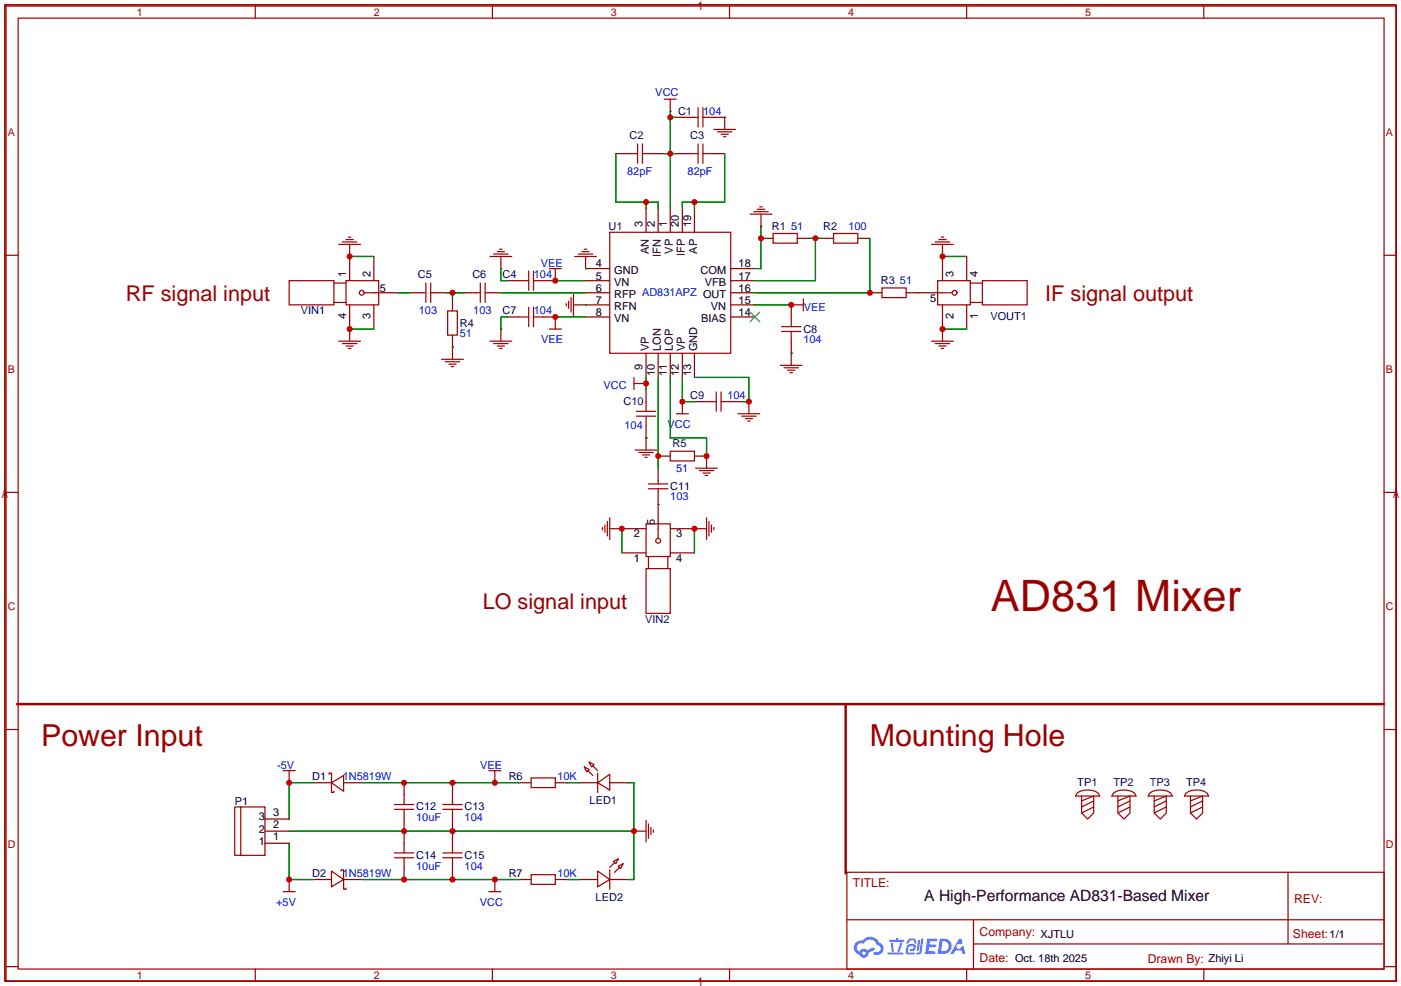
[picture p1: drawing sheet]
<svg xmlns="http://www.w3.org/2000/svg" width="294mm" height="207mm" viewBox="0 0 294 207" stroke-linecap="round" stroke-linejoin="round" font-family="sans-serif">
<g fill="none" stroke="#a10000" stroke-width=".25">
<path d="M1 1h292.1v205h-292.1zM1.3 1.3h291.8v204.7h-291.8zM3.8 3.8h286.8v199.7h-286.8zM53.6 1.3v2.5M103.4 1.3v2.5M153.2 1.3v2.5M202.9 1.3v2.5M252.7 1.3v2.5M131.8 32.3h2.1M133.9 30.2v4.1M134.9 32.3h2M134.9 30.2v4.1"/>
<path d="M139.4 20.8h2.6M140.7 20.8v2.6M144.5 32.3h2.1M144.5 24.6h2.1M146.6 22.6v4.1M146.6 30.2v4.1M147.6 32.3h2M147.6 22.6v4.1M147.6 30.2v4.1M147.6 24.6h2M149.9 27.2h4.5M150.6 27.7h3.1"/>
<path d="M151.4 28.2h1.5M151.9 28.7h.5M152.1 24.6v2.6M1.3 53.6h2.5M60.7 58.9h9.4v5.1h-9.4zM70.1 59.4h2.5M71.1 51.3h4.6M71.9 50.8h3M72.6 58.9h6.9v5.1h-6.9zM72.6 50.3h1.6M73.2 49.8h.5M73.4 51.3v2.5"/>
<path d="M89.4 59.4v4.1M90.4 59.4v4.1M100.8 59.4v4.1M101.9 59.4v4.1M102.9 53.8h4.5M103.6 53.3h3.1M104.4 52.8h1.5M104.9 52.3h.5M105.2 53.8v2.6M109 58.9h2M111 56.9v4.1M112 56.9v4.1"/>
<path d="M112 58.9h2M115.3 56.4h2.6M116.6 56.4v2.5M120.6 53.8h4.6M121.4 53.3h3.1M122.2 52.8h1.5M122.7 52.3h.5M122.9 53.8v2.6M128 48.8h25.4v25.4h-25.4zM157.5 45h4.6M158.2 44.4h3.1M159 43.9h1.5"/>
<path d="M159.5 43.4h.5M159.8 45v2.5M162.3 49h5.1v2.1h-5.1zM175 49h5.1v2.1h-5.1zM195.6 51.3h4.6M196.3 50.8h3.1M196.8 58.9h6.9v5.1h-6.9zM197.1 50.3h1.5M197.6 49.8h.5M197.9 51.3v2.5M203.7 59.4h2.5M206.2 58.9h9.4v5.1h-9.4z"/>
<path d="M290.6 53.6h2.5M70.1 63.5h2.5M71.1 71.6h4.6M71.9 72.1h3M72.6 72.6h1.6M73.2 73.2h.5M73.4 69.1v2.5M76.5 61.5h2M88.6 61.5h.8M90.4 61.5h.8M92.7 75.4h4.6M93.5 75.9h3"/>
<path d="M94 65.3h2v5.1h-2zM94.2 76.5h1.6M94.7 77h.5M95 72.9v2.5M100.1 61.5h.7M101.9 61.5h.7M102.9 71.6h4.5M103.6 72.1h3.1M104.4 72.6h1.5M104.9 73.2h.5M105.2 69.1v2.5M109 66.5h2"/>
<path d="M111 64.5v4.1M112 64.5v4.1M112 66.5h2M115.3 69.1h2.6M116.6 66.5v2.6M118.9 63.8v.5M119.4 63.2v1.6M119.9 62.5v3M120.4 64h2.5M120.4 61.7v4.6M133.1 79.2v2.6M163.8 76.7h4.6"/>
<path d="M164.1 68.6h4M164.1 69.6h4M164.6 77.2h3M165.4 77.7h1.5M165.9 78.2h.5M166.1 64h2.6M166.1 66.5v2.1M166.1 69.6v2M166.1 74.2v2.5M168.7 62.7v2.6M185.2 60.5h5v2h-5zM195.6 71.6h4.6"/>
<path d="M196.3 72.1h3.1M197.1 72.6h1.5M197.6 73.2h.5M197.9 61.5h2M197.9 69.1v2.5M203.7 63.5h2.5M133.1 80.5h2.5M133.3 94.5h4.6M133.6 86.4h4.1M133.6 87.4h4.1M134.1 95h3.1M134.9 95.5h1.5"/>
<path d="M135.4 96h.5M135.6 84.3v2.1M135.6 87.4v2M135.6 91.9v2.6M140.7 94.7h5.1v2.1h-5.1zM142 86.9h2.5M143.3 84.3v2.6M146 98.3h4.6M146.8 98.8h3.1M147.6 99.3h1.5M148.1 99.8h.5M148.3 84.3h2.1"/>
<path d="M148.3 95.8v2.5M150.4 82.3v4.1M151.4 84.3h2M151.4 82.3v4.1M154.9 86.9h4.6M155.7 87.4h3M156.5 87.9h1.5M157 88.4h.5M157.2 84.3v2.6M1.3 103.4h2.5M126.5 110.7v.6M127 110.2v1.6"/>
<path d="M127.5 109.5v3M128 111h2.6M128 108.7v4.6M135.6 119.4h5.1v9.4h-5.1zM135.6 110h5.1v6.8h-5.1zM136.1 116.8v2.6M136.1 102.6h4.1M136.1 101.6h4.1M138.2 100.8v.8M138.2 102.6v.8M138.2 111v2M140.2 116.8v2.6"/>
<path d="M145.8 111h2.5M148.3 108.7v4.6M148.8 109.5v3M149.4 110.2v1.6M149.9 110.7v.6M290.6 103.4h2.5M1.3 153.2h2.5M290.6 153.2h2.5M59.4 161.8h2.6M60.7 161.8v2.5M69.1 162.6v-.3h.5v4.1h.5v-.3M69.6 164.3l2.5-1.5v3.3z"/>
<path d="M82.8 169.9h4.1M82.8 168.9h4.1M82.8 179.1h4.1M84.8 166.9v2M84.8 169.9v2.1M84.8 177v2.1M93 169.9h4M93 168.9h4M93 179.1h4M95 166.9v2M95 169.9v2.1M95 177v2.1"/>
<path d="M102.6 161.8h2.6M103.9 161.8v2.5M111.5 163.3h5.1v2.1h-5.1zM122.7 161l1 .5-.5 .6zM123.4 161.8l1.1 1M123.7 160l1 .5-.5 .5zM124.5 160.8l1 1M125.5 164.3l2.5-1.7v3.3zM125.5 162.3v4.1M133.1 174.5h2.5M135.6 172.2v4.6M136.1 173v3"/>
<path d="M136.7 173.7v1.6M137.2 174.2v.6M226.1 166.5a4.1 4.1 0 0 1 4.5 0l.3 .6h-5.1zM227.1 167.1v3.6l1.2 1.3 1.3-1.3v-3.6l-2.5 1M229.6 168.1l-2.5 1.3M229.6 169.4l-2.5 1.3M233.7 166.5a4.1 4.1 0 0 1 4.5 0l.3 .6h-5.1zM234.7 167.1v3.6l1.3 1.3 1.2-1.3v-3.6l-2.5 1M237.2 168.1l-2.5 1.3M237.2 169.4l-2.5 1.3M241.3 166.5a4.1 4.1 0 0 1 4.5 0l.3 .6h-5.1zM242.3 167.1v3.6l1.3 1.3 1.3-1.3v-3.6l-2.6 1"/>
<path d="M244.9 168.1l-2.6 1.3M244.9 169.4l-2.6 1.3M249 166.5a4.1 4.1 0 0 1 4.4 0l.3 .6h-5zM249.9 167.1v3.6l1.3 1.3 1.3-1.3v-3.6l-2.6 1M252.5 168.1l-2.6 1.3M252.5 169.4l-2.6 1.3M59.4 187.2h2.6M60.7 184.7v2.5M69.6 182.9l2.5 1.8-2.5 1.5zM71.6 182.9v-.3h.5v4.1h.5v-.3M82.8 180.1h4.1M84.8 180.1v2"/>
<path d="M93 180.1h4M95 180.1v2M102.6 187.2h2.6M103.9 184.7v2.5M111.5 183.6h5.1v2.1h-5.1zM125.5 182.9l2.5 1.8-2.5 1.5zM128 182.6v4.1M128.8 180.8l1-.5-.5 1.1zM129 181.1l-1 1M129.8 181.9l1-.5-.5 1zM130 182.1l-1 1M177.8 183.1h112.8v20.4h-112.8z"/>
<path d="M177.8 193.1h112.7M204.4 198.2h86.1M204.4 193.1v10.2M270.4 183.2v15M1.3 202.9h2.5M53.6 203.5v2.5M103.4 203.5v2.5M153.2 203.5v2.5M202.9 203.5v2.5M252.7 203.5v2.5M290.6 202.9h2.5"/>
<circle cx="75.9" cy="61.5" r=".51"/>
<circle cx="200.4" cy="61.5" r=".51"/>
<circle cx="138.2" cy="113.5" r=".51"/>
</g>
<g fill="none" stroke="#870000" stroke-width=".25">
<path d="M129.3 32.3h2.5M136.9 32.3h2.5M140.7 23.4h.1M142 32.3h2.5M142 24.6h2.5M149.6 32.3h2.5M149.6 24.6h2.5M152.1 24.6h.1M73.4 53.8h.1M73.4 53.8v5.1M78.5 53.8v5.1M105.2 56.4h.1"/>
<path d="M106.4 58.9h2.6M114 58.9h2.6M116.6 58.9h.1M122.9 56.4h.1M122.9 56.4h5.1M122.9 58.9h5.1M135.6 43.7v5.1M138.2 43.7v5.1M140.7 43.7v5.1M143.3 43.7v5.1M145.8 43.7v5.1M153.4 56.4h5.1"/>
<path d="M153.4 58.9h5.1M159.8 47.5h.1M159.8 50h2.5M167.4 50h2.5M172.5 50h2.5M180.1 50h2.5M197.9 53.8h.1M197.9 53.8v5.1M202.9 53.8v5.1M73.4 69.1h.1M73.4 64v5.1M78.5 64v5.1"/>
<path d="M78.5 61.5h5.1M86.1 61.5h2.5M91.2 61.5h2.5M95 72.9h.1M95 62.7v2.6M95 70.4v2.5M97.5 61.5h2.6M102.6 61.5h2.6M105.2 69.1h.1M106.4 66.5h2.6M114 66.5h2.6M116.6 66.5h.1"/>
<path d="M122.9 64h.1M122.9 61.5h5.1M122.9 64h5.1M122.9 66.5h5.1M135.6 74.2v5M138.2 74.2v5M140.7 74.2v5M143.3 74.2v5M145.8 74.2v5M153.4 61.5h5.1M153.4 64h5.1M153.4 66.5h5.1"/>
<path d="M166.1 64h.1M166.1 74.2h.1M166.1 64v2.5M166.1 71.6v2.6M182.6 61.5h2.6M190.2 61.5h7.7M197.9 69.1h.1M197.9 64v5.1M202.9 64v5.1M135.6 80.5h.1M135.6 91.9h.1M135.6 81.8v2.5"/>
<path d="M135.6 89.4v2.5M138.2 98.3v2.5M138.2 95.8h2.5M143.3 84.3h.1M145.8 84.3h2.5M145.8 95.8h2.5M148.3 95.8h.1M153.4 84.3h2.6M157.2 84.3h.1M130.6 111h.1M130.6 116.1h5M130.6 111h5"/>
<path d="M138.2 103.4v7.6M140.7 116.1h5.1M140.7 111h5.1M145.8 111h.1M60.7 164.3h.1M65.8 164.3h3.8M72.1 164.3h3.8M84.8 164.3v2.6M84.8 172v5M95 164.3v2.6M95 172v5M103.9 164.3h.1"/>
<path d="M109 164.3h2.5M116.6 164.3h2.5M121.7 164.3h3.8M128 164.3h3.8M133.1 174.5h.1M60.7 184.7h.1M65.8 184.7h3.8M72.1 184.7h3.8M84.8 182.1v2.6M95 182.1v2.6M103.9 184.7h.1M109 184.7h2.5"/>
<path d="M116.6 184.7h2.5M121.7 184.7h3.8M128 184.7h3.8"/>
</g>
<path d="M157.5 65.5l2 2.1M159.5 65.5l-2 2.1" fill="none" stroke="#3c3" stroke-width=".25"/>
<g fill="none" stroke="#008700" stroke-width=".25">
<path d="M129.3 32.3v10.1h8.9v1.3M139.4 32.3h2.6M140.7 23.4v20.3M140.7 24.6h1.3M152.1 24.6h.1M152.1 32.3v10.1h-8.8v1.3M73.4 53.8h5.1M105.2 56.4v2.5h1.2M116.6 58.9h6.3M122.9 56.4h.1M135.6 42.4v1.3M145.8 42.4v1.3"/>
<path d="M159.8 47.5v8.9h-1.3M169.9 50h2.6M171.2 50v8.9h-12.7M182.6 50v11.5h-24.1M197.9 53.8h5M73.4 69.1h5.1M83.6 61.5h2.5M93.7 61.5h3.8M95 72.9h.1M95 61.5v1.2M105.2 61.5h17.7M106.4 66.5h-1.2v2.6"/>
<path d="M116.6 66.5h6.3M122.9 64h.1M135.6 79.2v2.6M138.2 79.2v19.1M140.7 79.2v12.7h7.6v3.9M143.3 79.2v5.1h2.5M145.8 79.2h11.4v5.1h-1.2M158.5 64h7.6M166.1 74.2h.1M192.8 61.5h.1M197.9 69.1h5M135.6 91.9h.1"/>
<path d="M130.6 111v5.1M138.2 105.9h.1M145.8 111v5.1M60.7 177v7.7h5.1M60.7 174.5h72.4M65.8 164.3h-5.1v7.7M75.9 164.3h33.1M119.1 164.3h2.6M131.8 164.3h1.3v20.4h-1.3M75.9 184.7h33.1M119.1 184.7h2.6"/>
</g>
<path d="M3.6 147.8h287M177.5 147.8v35.6" fill="none" stroke="#900" stroke-width=".51"/>
<g fill="#5487ff">
<path d="M194.7 197.1h1.8l.3 .1-.1 .4h-1.5l-.1 .7h1.2l.3 .3-.3 .3h-1.2l-.2 .8 1.4 .1 .1 .2-.1 .2-2.1 .1z"/>
<path d="M201.3 197.1h.5l.3 .9-.5 .3a.54 .54 0 0 0-.8 .2 .54 .54 0 0 0 .4 .7 .54 .54 0 0 0 .7-.4l.3-.2 .5 1.7h-.6l-.2-.7h-1.3l-.4 .7h-.7z"/>
<path d="M192.8 197.4h.4l-.3 2.1-.2 .2-.2-.2z"/>
<path d="M193.4 197h.5l-.4 2.9a.64 .64 0 0 1-.5 .5 .64 .64 0 0 1-.6-.2l.6-.4z"/>
<path d="M190.8 197.2l.4-.2 .9 .1 .4 .9-.5 .1-.2-.7-.8 .1a.68 .68 0 0 1-.7 .6v-.1z"/>
<path d="M190.5 198.4l1.4-.2a.75 .75 0 0 1 .4 .8 .75 .75 0 0 1-.6 .7h-.6l-.1-.3 .2-.1 .5-.1 .1-.5h-1l-.2 1.3h1.3l.2 .2-.2 .2h-1.3l-.4-.2-.1-.3z"/>
<path d="M186.3 200h3.2l.2 .2-.2 .2h-3.1z"/>
<path d="M189 197.9h.5l-.4 1.2a.73 .73 0 0 1-.5 .8l-.2-.2z"/>
<path d="M187 197.9h.5l.1 1.7-.1 .2-.3-.1z"/>
<path d="M186.7 197.3h1.4v-.3l.5-.1-.1 .4h1.1l.2 .2-.2 .2h-2.8z"/>
<path d="M197.3 197.1l-.4 3.2h1a1.64 1.64 0 0 0 1.9-1.7 1.64 1.64 0 0 0-1.9-1.5zM197.9 197.6a1.08 1.08 0 0 1 1.3 1.1 1.08 1.08 0 0 1-1.4 1h-.2z"/>
<path d="M179.7 197.9a1.5 1.5 0 0 0 .7 2.5 .99 .99 0 0 0 1.2 .7 .99 .99 0 0 0 .8-1l1.3-.7-.3-.5-1.3 .6-.2-.1a1 1 0 0 0-1.5 .4 .95 .95 0 0 1-.4-1.3 .95 .95 0 0 1 1.4-.3 1.46 1.46 0 0 1 1.4-.9 1.46 1.46 0 0 1 1.3 1.1 .78 .78 0 0 1 .8 1 .78 .78 0 0 1-1.1 .5 .3 .3 0 0 0-.4 .2 .3 .3 0 0 0 .3 .4 1.36 1.36 0 0 0 1.7-.9 1.36 1.36 0 0 0-.8-1.7 2.16 2.16 0 0 0-3.6-.5l-.8 .2zM181 200.2a.37 .37 0 0 1 .7 0 .37 .37 0 0 1-.7 0z"/>
</g>
<path d="M50.5 169.4h5.1v10.2h-5.1zM50.5 169.4h-1.2v10.2h1.2" fill="none" stroke="#a10000" stroke-width=".25"/>
<path d="M55.6 177h5.1M55.6 174.5h5.1M55.6 172h5.1" fill="none" stroke="#870000" stroke-width=".25"/>
<g fill="#c00">
<circle cx="60.7" cy="164.3" r=".63"/>
<circle cx="60.7" cy="184.7" r=".63"/>
<circle cx="103.9" cy="184.7" r=".63"/>
<circle cx="95" cy="184.7" r=".63"/>
<circle cx="84.8" cy="184.7" r=".63"/>
<circle cx="103.9" cy="164.3" r=".63"/>
<circle cx="95" cy="164.3" r=".63"/>
<circle cx="84.8" cy="164.3" r=".63"/>
<circle cx="84.8" cy="174.5" r=".63"/>
<circle cx="95" cy="174.5" r=".63"/>
<circle cx="133.1" cy="174.5" r=".63"/>
<circle cx="95" cy="61.5" r=".63"/>
<circle cx="73.4" cy="53.8" r=".63"/>
<circle cx="73.4" cy="69.1" r=".63"/>
<circle cx="116.6" cy="58.9" r=".63"/>
<circle cx="116.6" cy="66.5" r=".63"/>
<circle cx="140.7" cy="32.3" r=".63"/>
<circle cx="140.7" cy="24.6" r=".63"/>
<circle cx="145.8" cy="42.4" r=".63"/>
<circle cx="135.6" cy="42.4" r=".63"/>
<circle cx="171.2" cy="50" r=".63"/>
<circle cx="159.8" cy="50" r=".63"/>
<circle cx="182.6" cy="61.5" r=".63"/>
<circle cx="166.1" cy="64" r=".63"/>
<circle cx="197.9" cy="53.8" r=".63"/>
<circle cx="197.9" cy="69.1" r=".63"/>
<circle cx="135.6" cy="80.5" r=".63"/>
<circle cx="138.2" cy="95.8" r=".63"/>
<circle cx="148.3" cy="95.8" r=".63"/>
<circle cx="145.8" cy="111" r=".63"/>
<circle cx="130.6" cy="111" r=".63"/>
<circle cx="143.3" cy="84.3" r=".63"/>
<circle cx="157.2" cy="84.3" r=".63"/>
</g>
<text font-size="9.1" fill="#900" x="208" y="128.2">AD831 Mixer</text>
<g font-size="6.4" fill="#900">
<text x="8.6" y="156.7">Power Input</text>
<text x="182.6" y="156.7">Mounting Hole</text>
</g>
<g font-size="4.5" fill="#900">
<text x="26.4" y="63.1">RF signal input</text>
<text x="219.5" y="63.1">IF signal output</text>
<text x="101.3" y="127.9">LO signal input</text>
</g>
<text font-size="3.3" x="194.1" y="189.1">A High-Performance AD831-Based Mixer</text>
<g font-size="2.6" fill="#a00000">
<text x="179.1" y="186.3">TITLE:</text>
<text x="271.7" y="189.7">REV:</text>
<text x="205.6" y="196.5">Company: XJTLU</text>
<text x="271.4" y="197">Sheet:1/1</text>
<text x="205.6" y="202.1">Date: Oct. 18th 2025</text>
<text x="241" y="202.1">Drawn By: Zhiyi Li</text>
</g>
<g font-size="2.3" fill="#00f">
<text x="137.6" y="20.3">VCC</text>
<text x="147.6" y="24.1">104</text>
<text x="131.7" y="36.8">82pF</text>
<text x="144.4" y="36.8">82pF</text>
<text x="166.1" y="48.2">51</text>
<text x="178.1" y="48.2">100</text>
<text x="112.1" y="58.4">104</text>
<text x="113.5" y="56">VEE</text>
<text x="188.9" y="59.6">51</text>
<text x="87.9" y="66">103</text>
<text x="99.4" y="66">103</text>
<text x="112.1" y="66">104</text>
<text x="168.8" y="65.2">VEE</text>
<text x="96.5" y="70.8">51</text>
<text x="113.6" y="72.1">VEE</text>
<text x="168.7" y="72.1">104</text>
<text x="126.7" y="81.7">VCC</text>
<text x="152.7" y="83.8">104</text>
<text x="140.1" y="89.9">VCC</text>
<text x="131.1" y="90.1">104</text>
<text x="141.9" y="99">51</text>
<text x="140.7" y="105.1">103</text>
<text x="58.2" y="161.5">-5V</text>
<text x="100.8" y="161.5">VEE</text>
<text x="71.9" y="163.8">1N5819W</text>
<text x="117" y="163.8">10K</text>
<text x="87.4" y="172.4">10uF</text>
<text x="97.5" y="172.4">104</text>
<text x="71.9" y="184.1">1N5819W</text>
<text x="87.4" y="182.6">10uF</text>
<text x="97.5" y="182.6">104</text>
<text x="117" y="184.1">10K</text>
<text x="58" y="190.2">+5V</text>
<text x="100.8" y="190.2">VCC</text>
</g>
<g font-size="2.3" fill="#000080">
<text x="132.2" y="29.1">C2</text>
<text x="142.4" y="24.1">C1</text>
<text x="144.9" y="29.2">C3</text>
<text x="127.8" y="48.2">U1</text>
<text x="162.1" y="48.2">R1</text>
<text x="172.8" y="48.2">R2</text>
<text x="87.7" y="58.4">C5</text>
<text x="99.2" y="58.4">C6</text>
<text x="105.5" y="58.4">C4</text>
<text x="184.9" y="59.6">R3</text>
<text x="63.2" y="66">VIN1</text>
<text x="105.5" y="66">C7</text>
<text x="96.5" y="68.6">R4</text>
<text x="168.7" y="69.8">C8</text>
<text x="207.9" y="67.3">VOUT1</text>
<text x="144.9" y="83.8">C9</text>
<text x="130.9" y="85">C10</text>
<text x="141.2" y="93.9">R5</text>
<text x="140.7" y="102.9">C11</text>
<text x="135.4" y="130.9">VIN2</text>
<text x="65.5" y="163.8">D1</text>
<text x="106.8" y="163.8">R6</text>
<text x="226.2" y="165">TP1</text>
<text x="233.8" y="165">TP2</text>
<text x="241.4" y="165.1">TP3</text>
<text x="249" y="165">TP4</text>
<text x="49.3" y="169">P1</text>
<text x="87.4" y="170.1">C12</text>
<text x="97.5" y="170.1">C13</text>
<text x="123.8" y="168.8">LED1</text>
<text x="65.5" y="184.1">D2</text>
<text x="87.4" y="180.3">C14</text>
<text x="97.5" y="180.3">C15</text>
<text x="106.8" y="184.1">R7</text>
<text x="125.1" y="189.2">LED2</text>
</g>
<g font-size="2.3">
<text x="134.9" y="47.6" transform="rotate(-90 134.9 47.6)">3</text>
<text x="137.5" y="47.6" transform="rotate(-90 137.5 47.6)">2</text>
<text x="140" y="47.6" transform="rotate(-90 140 47.6)">1</text>
<text x="142.5" y="47.6" transform="rotate(-90 142.5 47.6)">20</text>
<text x="145.1" y="47.6" transform="rotate(-90 145.1 47.6)">19</text>
<text x="136.2" y="53.4" transform="rotate(-90 136.2 53.4)">AN</text>
<text x="138.7" y="53.9" transform="rotate(-90 138.7 53.9)">IFN</text>
<text x="141.3" y="53.3" transform="rotate(-90 141.3 53.3)">VP</text>
<text x="143.8" y="53.8" transform="rotate(-90 143.8 53.8)">IFP</text>
<text x="146.3" y="53.3" transform="rotate(-90 146.3 53.3)">AP</text>
<text x="72.7" y="58.1" transform="rotate(-90 72.7 58.1)">1</text>
<text x="77.8" y="58.1" transform="rotate(-90 77.8 58.1)">2</text>
<text x="125.1" y="58.7">5</text>
<text x="125.1" y="56.2">4</text>
<text x="129" y="60">VN</text>
<text x="129" y="57.4">GND</text>
<text x="147.1" y="57.4">COM</text>
<text x="148" y="60">VFB</text>
<text x="155.1" y="56.2">18</text>
<text x="155.1" y="58.7">17</text>
<text x="200.2" y="58.1" transform="rotate(-90 200.2 58.1)">3</text>
<text x="205.3" y="58.1" transform="rotate(-90 205.3 58.1)">4</text>
<text x="79.8" y="61.2">5</text>
<text x="125.1" y="63.8">7</text>
<text x="125.1" y="61.2">6</text>
<text x="129" y="65">RFN</text>
<text x="129" y="62.5">RFP AD831APZ OUT</text>
<text x="149.3" y="65">VN</text>
<text x="155.1" y="61.2">16</text>
<text x="155.1" y="63.8">15</text>
<text x="195.3" y="63.3">5</text>
<text x="72.7" y="67" transform="rotate(-90 72.7 67)">4</text>
<text x="77.8" y="67" transform="rotate(-90 77.8 67)">3</text>
<text x="125.1" y="66.3">8</text>
<text x="129" y="67.6">VN</text>
<text x="147.2" y="67.6">BIAS</text>
<text x="155.1" y="66.3">14</text>
<text x="200.2" y="67" transform="rotate(-90 200.2 67)">2</text>
<text x="205.3" y="67" transform="rotate(-90 205.3 67)">1</text>
<text x="134.9" y="77.6" transform="rotate(-90 134.9 77.6)">9</text>
<text x="136.2" y="73.7" transform="rotate(-90 136.2 73.7)">VP</text>
<text x="138.7" y="73.7" transform="rotate(-90 138.7 73.7)">LON</text>
<text x="141.3" y="73.7" transform="rotate(-90 141.3 73.7)">LOP</text>
<text x="143.8" y="73.7" transform="rotate(-90 143.8 73.7)">VP</text>
<text x="146.3" y="73.7" transform="rotate(-90 146.3 73.7)">GND</text>
<text x="137.5" y="78.9" transform="rotate(-90 137.5 78.9)">10</text>
<text x="140" y="78.9" transform="rotate(-90 140 78.9)">11</text>
<text x="142.5" y="78.9" transform="rotate(-90 142.5 78.9)">12</text>
<text x="145.1" y="78.9" transform="rotate(-90 145.1 78.9)">13</text>
<text x="133.1" y="112.8">2</text>
<text x="137.5" y="110.2" transform="rotate(-90 137.5 110.2)">5</text>
<text x="142" y="112.8">3</text>
<text x="133.1" y="117.9">1</text>
<text x="142" y="117.9">4</text>
<text x="54.3" y="172.3">3</text>
<text x="57.4" y="173.8">2</text>
<text x="57.4" y="171.2">3</text>
<text x="54.3" y="177.3">1</text>
<text x="54.3" y="174.8">2</text>
<text x="57.4" y="176.3">1</text>
</g>
<g font-size="2.2" fill="#a00000">
<text x="28.7" y="3.3">1</text>
<text x="78.5" y="3.3">2</text>
<text x="128.3" y="3.3">3</text>
<text x="178.1" y="3.3">4</text>
<text x="227.8" y="3.3">5</text>
<text x="1.7" y="28.6">A</text>
<text x="291" y="28.6">A</text>
<text x="1.7" y="78.4">B</text>
<text x="291" y="78.4">B</text>
<text x="1.7" y="128.2">C</text>
<text x="291" y="128.2">C</text>
<text x="1.7" y="178">D</text>
<text x="291" y="178">D</text>
<text x="28.7" y="205.5">1</text>
<text x="78.5" y="205.5">2</text>
<text x="128.3" y="205.5">3</text>
<text x="178.1" y="205.5">4</text>
<text x="227.8" y="205.5">5</text>
</g>
</svg>
